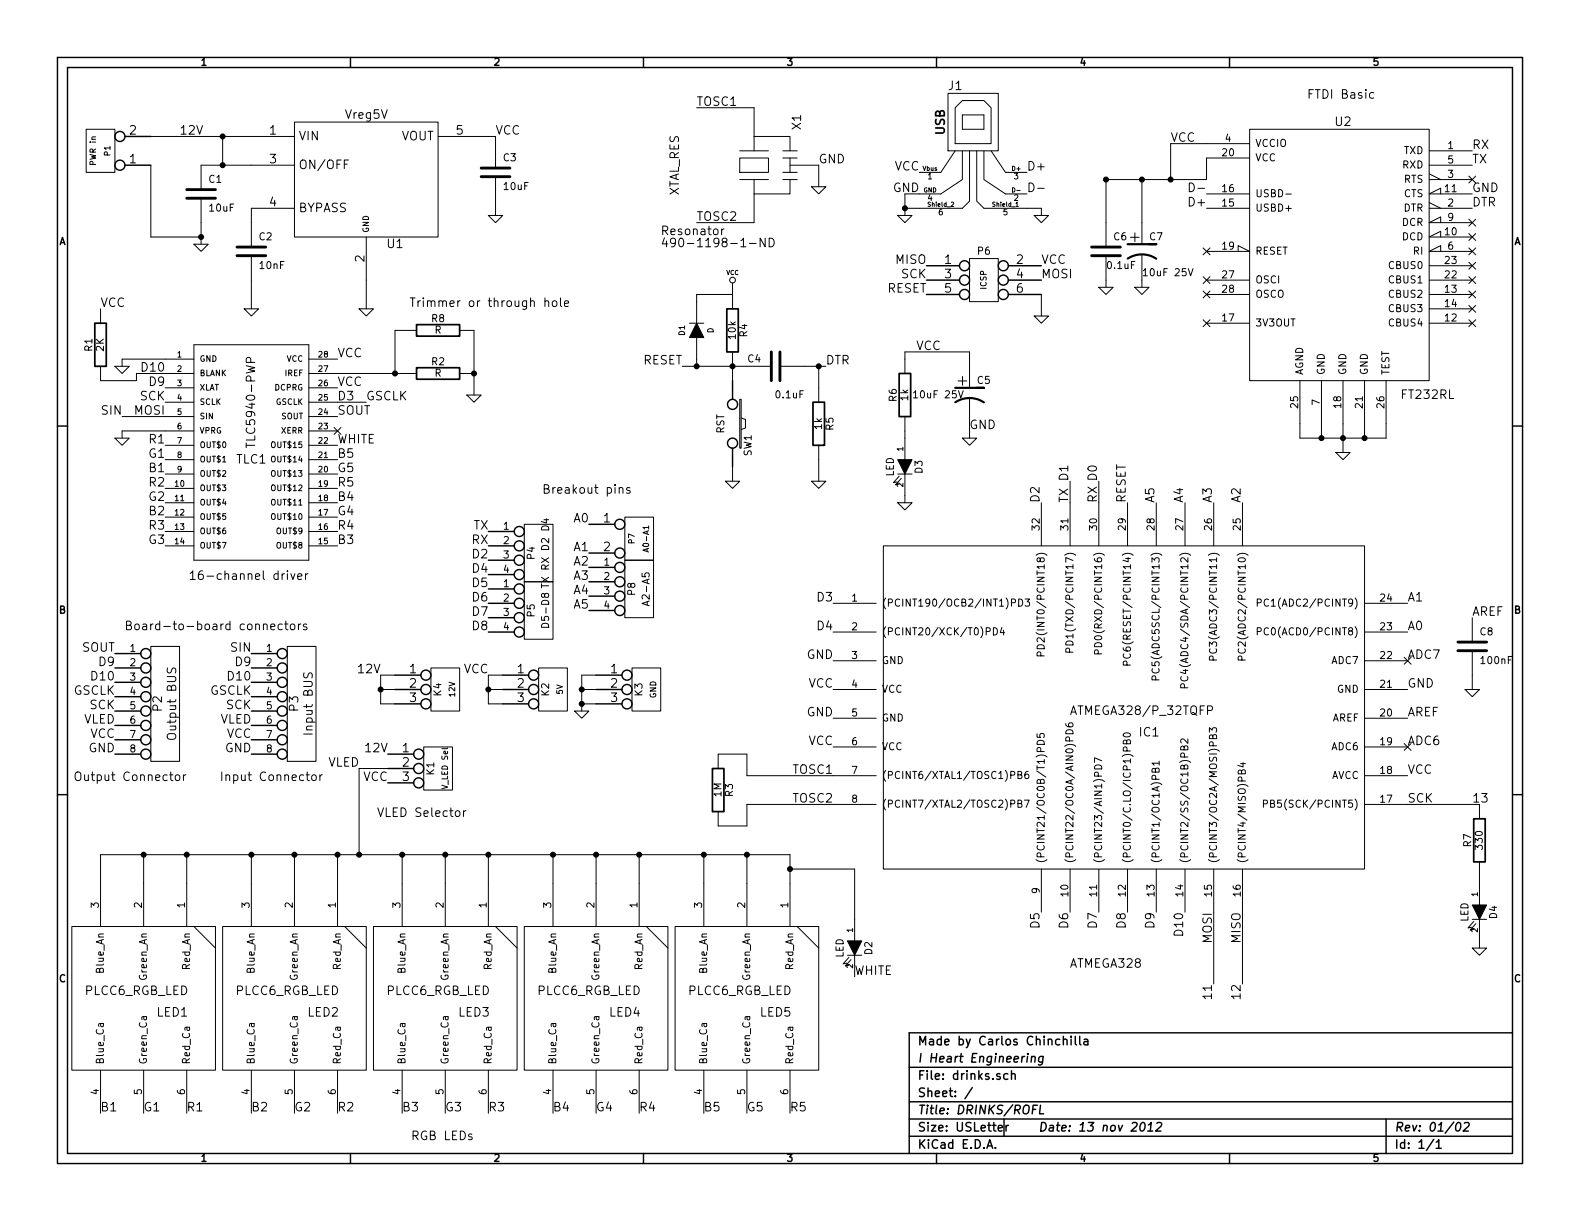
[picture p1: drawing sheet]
<svg xmlns="http://www.w3.org/2000/svg" width="279mm" height="216mm" viewBox="0 0 279 216" stroke-linecap="round" stroke-linejoin="round" font-family="sans-serif">
<g fill="none" stroke="#000" stroke-width=".25">
<path d="M10.2 10.2h259v195.5h-259zM11.9 11.9h255.6v192.1h-255.6zM62 10.2v1.7M113.8 10.2v1.7M165.6 10.2v1.7M217.4 10.2v1.7M22.1 29.2h4.6M22.1 24.1h4.6M163.8 47h5.9M163.8 49.5h5.9M163.8 52.1h5.9M178.3 47h5.8"/>
<path d="M178.3 49.5h5.8M178.3 52.1h5.8M10.2 75.3h1.7M129.5 67.3v3.3M129.5 79.2v3.4M267.5 75.3h1.7M86.4 94h4.5M86.4 96.5h4.5M86.4 99.1h4.5M104.1 92.7h4.6M104.1 97.8h4.6M20.3 115.6h4.6"/>
<path d="M20.3 118.1h4.6M44.4 115.6h4.6M44.4 118.1h4.6M69.8 119.4h4.6M86.4 101.6h4.5M86.4 104.1h4.5M86.4 106.7h4.5M86.4 109.2h4.5M86.4 111.8h4.5M88.9 119.4h4.6M104.1 100.3h4.6M104.1 102.9h4.6"/>
<path d="M104.1 105.4h4.6M104.1 108h4.6M105.4 119.4h4.6M20.3 133.4h4.6M20.3 120.7h4.6M20.3 123.2h4.6M20.3 125.7h4.6M20.3 128.3h4.6M20.3 130.8h4.6M44.4 133.4h4.6M44.4 120.7h4.6M44.4 123.2h4.6"/>
<path d="M44.4 125.7h4.6M44.4 128.3h4.6M44.4 130.8h4.6M68.6 133.4h4.6M68.6 135.9h4.6M68.6 138.4h4.6M69.8 121.9h4.6M69.8 124.5h4.6M88.9 121.9h4.6M88.9 124.5h4.6M105.4 121.9h4.6M105.4 124.5h4.6"/>
<path d="M10.2 140.5h1.7M267.5 140.5h1.7M160.8 188.7h106.7M160.8 194.8h106.7M160.8 197.9h106.7M171.9 192.3l-1.3 2M176.5 199.5l.8-.1-.1-.3-.4-.1-.3 .2 .1 .7h.6M177.5 197.9v3M177.9 199v1M178.2 189.9a.48 .48 0 0 0-.6 .1v.7l.2 .2 .4-.1M178.3 199l-.2 .1-.2 .2M178.9 190v-.1a.36 .36 0 0 1 .6 .2v.8"/>
<path d="M178.9 189.3v1.6M181.7 186.8l-.1 1M181.8 186.3v.1M182.4 186.9l.3-.1 .3 .1v.9M182.4 186.8l-.1 1M182.6 196.2h.5M183.4 195.4h-.7l-.2 1.6M184 195.4l-.2 1.6h.8M184.5 186.9l-.2-.1a.52 .52 0 0 0-.6 .3v.6l.2 .1 .5-.1M184.5 186.8l-.2 1.2-.3 .3-.4-.1M188 183.9l.1-.1a.36 .36 0 0 1 .6 .2v.8M188 183.2v1.6"/>
<path d="M189.4 183.2v.2M189.4 183.7v1.1M190.1 183.2v1.4l.3 .2M190.9 183.2v1.4l.3 .2M191.7 183.8h.6l.1 1M192.4 184.1l-.5 .1a.3 .3 0 0 0-.3 .3 .3 .3 0 0 0 .3 .3l.5-.1M201.8 198.6l.4-.1a.88 .88 0 0 1-.3 1.5l-.3-.3a1.19 1.19 0 0 1 .2-1.1zM202.9 200h.9M203.1 198.9l.5-.4-.2 1.5M204.6 198.6l.2-.1h.4l.2 .3-.1 .3-1 .9h1M245.1 197.9v6.1M257.7 198.6l.3-.1a.88 .88 0 0 1-.3 1.5l-.3-.3a1.19 1.19 0 0 1 .3-1.1z"/>
<path d="M259 198.6l.2-.1h.3l.3 .3-.1 .3-1 .9h1M267.5 182.6h-106.7v21.4M62 204v1.7M113.8 204v1.7M160.8 200.9h106.7M165.6 204v1.7M174.5 203l.5-1.5 .5 1.5M174.7 202.6h.7M176 202.9v.1M217.4 204v1.7M253.5 201.4l-1.3 2M254 202l.4-.5v1.5"/>
<path d="M254 203h.9"/>
<circle cx="21.2" cy="29.2" r=".89"/>
<circle cx="21.2" cy="24.1" r=".89"/>
<circle cx="170.6" cy="47" r=".89"/>
<circle cx="170.6" cy="49.5" r=".89"/>
<circle cx="170.6" cy="52.1" r=".89"/>
<circle cx="177.4" cy="52.1" r=".89"/>
<circle cx="177.4" cy="47" r=".89"/>
<circle cx="177.4" cy="49.5" r=".89"/>
<circle cx="129.5" cy="71.5" r=".89"/>
<circle cx="129.5" cy="78.4" r=".89"/>
<circle cx="91.8" cy="96.5" r=".89"/>
<circle cx="91.8" cy="99.1" r=".89"/>
<circle cx="91.8" cy="94" r=".89"/>
<circle cx="109.6" cy="92.7" r=".89"/>
<circle cx="109.6" cy="97.8" r=".89"/>
<circle cx="25.8" cy="118.1" r=".89"/>
<circle cx="25.8" cy="115.6" r=".89"/>
<circle cx="49.9" cy="115.6" r=".89"/>
<circle cx="49.9" cy="118.1" r=".89"/>
<circle cx="75.3" cy="119.4" r=".89"/>
<circle cx="91.8" cy="101.6" r=".89"/>
<circle cx="91.8" cy="109.2" r=".89"/>
<circle cx="91.8" cy="104.1" r=".89"/>
<circle cx="91.8" cy="106.7" r=".89"/>
<circle cx="91.8" cy="111.8" r=".89"/>
<circle cx="94.4" cy="119.4" r=".89"/>
<circle cx="109.6" cy="105.4" r=".89"/>
<circle cx="109.6" cy="102.9" r=".89"/>
<circle cx="109.6" cy="107.9" r=".89"/>
<circle cx="109.6" cy="100.3" r=".89"/>
<circle cx="110.9" cy="119.4" r=".89"/>
<circle cx="25.8" cy="133.3" r=".89"/>
<circle cx="25.8" cy="130.8" r=".89"/>
<circle cx="25.8" cy="120.6" r=".89"/>
<circle cx="25.8" cy="123.2" r=".89"/>
<circle cx="25.8" cy="128.3" r=".89"/>
<circle cx="25.8" cy="125.7" r=".89"/>
<circle cx="49.9" cy="133.3" r=".89"/>
<circle cx="49.9" cy="120.6" r=".89"/>
<circle cx="49.9" cy="125.7" r=".89"/>
<circle cx="49.9" cy="130.8" r=".89"/>
<circle cx="49.9" cy="128.3" r=".89"/>
<circle cx="49.9" cy="123.2" r=".89"/>
<circle cx="74" cy="133.3" r=".89"/>
<circle cx="74" cy="135.9" r=".89"/>
<circle cx="74" cy="138.4" r=".89"/>
<circle cx="75.3" cy="124.5" r=".89"/>
<circle cx="75.3" cy="121.9" r=".89"/>
<circle cx="94.4" cy="121.9" r=".89"/>
<circle cx="94.4" cy="124.5" r=".89"/>
<circle cx="110.9" cy="124.5" r=".89"/>
<circle cx="110.9" cy="121.9" r=".89"/>
</g>
<g fill="none" stroke="#000" stroke-width=".18">
<path d="M123.2 19.1h10.1v7.6M167.6 16.5h8.9v10.2h-8.9zM168.9 19.1l1.3-1.3h3.8l1.3 1.3v6.3h-6.4zM242.9 16.4a.48 .48 0 0 0-.6 .1v.7l.2 .2 .4-.1M15.2 22.9h5.1v7.6h-5.1zM26.7 29.2v12.7h8.9M26.7 24.1h25.4M35.6 35.1v8.1M39.4 24.1v5.1M52.1 21.6h25.4v20.3h-25.4zM52.1 29.2h-16.5v4.3M52.1 36.8h-7.7v6.9"/>
<path d="M61.6 28.3h-.7v1.5M77.5 24.1h10.1v5.6M86.4 38.1h2.5l-1.3 1.3zM87.6 31.2v6.9M130.8 27.9h5.1v2.6h-5.1zM130.8 31.8h5.1M130.8 26.7h5.1M133.3 24.1h6.4v2.6M133.3 31.8v7.6h-10.1M138.4 31.8h2.6M138.4 30.5h2.6M138.4 27.9h2.6"/>
<path d="M138.4 26.7h2.6M139.7 31.8v2.5h-6.4M139.7 27.9v2.6M139.7 29.2h5.1v3.8M143.5 33h2.5l-1.2 1.3zM158.7 38.1h2.6l-1.3 1.3zM160 34.3v3.8M168.2 35.8l.3-.1 .2 .3-.5 .5h.5M168.9 26.7l-2.5 3.8h-3.8M170.2 20.3v2.6zM170.2 20.3h.1M170.2 20.3h3.8z"/>
<path d="M170.2 22.9h3.8zM170.2 26.7v5.1l-3.8 2.5h-3.8M171.4 26.7v8.9l-1.2 1.2h-10.2M172.7 26.7v8.9l1.3 1.2h10.1v1.3M174 20.3v2.6zM174 26.7v5.1l3.8 2.5h3.8M175.3 26.7l2.5 3.8h3.8M179.7 36.5h.4M182 32.4a.77 .77 0 0 1 .9 .7 .77 .77 0 0 1-.9 .8zM182.9 38.1h2.5l-1.3 1.3zM183.5 33.3h1.2M201.9 31.8v11.4"/>
<path d="M210.3 32.4a.77 .77 0 0 1 .9 .7 .77 .77 0 0 1-.9 .8zM211.8 33.3h1.2M213.4 36.8h7.6M213.4 34.3h7.6M221 22.9h31.7v44.4h-31.7zM221 27.9h-7.6v3.9h-17.8v11.9M221 25.4h-14v6.4M227.4 34.3h.9M252.7 31.8h7.6M252.7 26.7h7.6M252.7 29.2h7.6M252.7 36.8h7.6"/>
<path d="M252.7 35.8l2.1 1M252.7 30.7l2.1 1.1M254.8 39.4v-1l-2.1 1h7.6M254.8 34.3v-1l-2.1 1h7.6M259.7 31.1l1.3 1.3M259.7 38.8l1.3 1.2M261 31.1l-1.3 1.3M261 38.8l-1.3 1.2M17.8 54.6v2.6M34.3 43.2h2.5l-1.2 1.3zM43.2 54.6h2.5l-1.3 1.3zM44.4 45.2v9.4"/>
<path d="M63.5 54.6h2.5l-1.2 1.3zM64.8 41.9v12.7M73.7 58.4h-3.9v7.6M81.3 58.4h2.5v11.5M96.4 53.3a.36 .36 0 0 1 .6 .1v.8M96.4 52.7v1.5M97.7 53.3l.3-.1 .4 .1v.8l-.2 .1-.5-.1zM99.1 52.7v1.3l.2 .2M99.8 53.7l.8-.1-.1-.3-.4-.1-.3 .2 .1 .7h.6M121.9 57.2h2.6M123.2 59.7v5.1M127.6 40.5v1"/>
<path d="M128 40.5l-.2 .1-.2 .2M129.5 50v4.6M129.5 52.1h-6.3v5.1M132.5 43.1h1.2M135.3 42.1v1.5l-.9-1.5v1.5M136 42.1a.77 .77 0 0 1 .9 .8 .77 .77 0 0 1-.9 .7zM171.4 45.7h5.1v7.6h-5.1zM182.9 55.9h2.5l-1.3 1.3zM184.1 52.1v3.8M194.3 50.8h2.5l-1.2 1.3zM195.6 45.2v5.6M200.7 50.8h2.5l-1.3 1.3z"/>
<path d="M201.9 45v5.8M210.1 47.5l.4 1.3 .5-1.3M212.8 43.8l1.2 1.3M212.8 48.9l1.2 1.2M212.8 51.5l1.2 1.2M212.8 56.5l1.2 1.3M213.4 44.5h7.6l-2.1-1.1v1.1M213.4 57.2h7.6M213.4 49.5h7.6M213.4 52.1h7.6M214 43.8l-1.2 1.3M214 48.9l-1.2 1.2"/>
<path d="M214 51.5l-1.2 1.2M214 56.5l-1.2 1.3M252.7 57.2h7.6M252.7 49.5h7.6M252.7 52.1h7.6M252.7 47h7.6M252.7 54.6h7.6M254.8 44.5v-1.1l-2.1 1.1h7.6M254.8 41.9v-1l-2.1 1h7.6M259.7 43.8l1.3 1.3M259.7 41.3l1.3 1.2M259.7 51.5l1.3 1.2"/>
<path d="M259.7 54l1.3 1.2M259.7 56.5l1.3 1.3M259.7 46.4l1.3 1.2M259.7 48.9l1.3 1.2M261 43.8l-1.3 1.3M261 41.3l-1.3 1.2M261 51.5l-1.3 1.2M261 54l-1.3 1.2M261 56.5l-1.3 1.3M261 46.4l-1.3 1.2M261 48.9l-1.3 1.2M17.8 64.8v2.5h6.3v-1.3h10.2"/>
<path d="M20.3 64.8h2.6l-1.3 1.2zM20.3 77.5h2.6l-1.3 1.2zM21.6 73.7h12.7M29.2 68.6h5.1M29.2 71.1h5.1M29.2 78.7h5.1M34.3 61h20.3v38.1h-20.3zM34.3 63.5h-12.7v1.3M34.3 76.2h-12.7v1.3M43.5 78.3v.9M44.3 64.1v-.8l-.3-.1-.3 .1-.2 .2v.6h1.6M54.6 63.5h5.1"/>
<path d="M54.6 66h19.1M54.6 68.6h5.1M54.6 71.1h10.2M54.6 73.7h5.1M54.6 76.2h5.1M54.6 78.7h5.1M59.1 75.6l1.2 1.2M60.3 75.6l-1.2 1.2M81.3 66h2.5M82.5 69.9h2.6l-1.3 1.2zM120.6 64.8h15.8M129.5 62.2v5.1"/>
<path d="M130.8 70.6h.3v8.6h-.3zM131.1 73.9l.7 .3v1.5l-.7 .2M137.9 64.8h8.1M144.8 64.8v6.3M144.8 78.7v6.4M160 66v-3.8h11.4v6.4M160 73.7v7.6M169.5 69.1l.4 1.3 .4-1.3M170.2 77.5h2.5l-1.3 1.2zM171.4 70.4v7.1M229.9 67.3v10.2h15.2v-10.2M233.7 67.3v10.2"/>
<path d="M237.5 67.3v12.7M241.3 67.3v10.2M29.2 83.8h5.1M29.2 81.3h5.1M29.2 86.4h5.1M29.2 88.9h5.1M29.2 91.4h5.1M29.2 94h5.1M29.2 96.5h5.1M54.6 83.8h5.1M54.6 81.3h5.1M54.6 86.4h5.1"/>
<path d="M54.6 88.9h5.1M54.6 91.4h5.1M54.6 94h5.1M54.6 96.5h5.1M92.7 92.7h5.1v10.2h-5.1zM96.2 86.4h.5l.3-.1 .1-.3-.2-.2-.7-.1v1.5h.6l.3-.3a.41 .41 0 0 0-.4-.5M96.6 91.7v.8l-.9-.3M110.5 99.1h5.1v10.1h-5.1zM110.5 91.4h5.1v7.7h-5.1zM111.4 86.3l-.4-.1-.2 .2 .1 .2 .5 .2v.3h-.6M114.7 93v.5M128.3 85.1h2.5l-1.3 1.3z"/>
<path d="M129.5 82.6v2.5M143.5 85.1h2.5l-1.2 1.3zM156.2 96.5h85.1v57.2h-85.1zM158.7 88.9h2.6l-1.3 1.3zM158.7 83.8h2.6M159 84.2l-1 1.1 .6-.1M159.4 84.6l-1 1.1 .6-.1M160 83.8v5.1M184.1 88.9v7.6M189.2 85.1v11.4M194.3 85.1v11.4M199.4 88.9v7.6"/>
<path d="M204.5 88.9v7.6M209.5 88.9v7.6M214.6 88.9v7.6M219.7 88.9v7.6M236.2 80h2.6l-1.3 1.3zM22.4 110.6h.5l.2-.2 .1-.3-.2-.2-.6-.1v1.6h.6l.3-.3a.41 .41 0 0 0-.4-.5M23.9 110.5l.2-.2 .5 .2v.7l-.3 .2-.4-.2zM25.3 110.4h.6v1M25.9 110.7l-.5 .1a.3 .3 0 0 0-.2 .3 .3 .3 0 0 0 .2 .3l.5-.1M26.7 114.3h5v20.3h-5zM29.6 118.1a.62 .62 0 0 0 .1 .8h.4l.4-.7h.5a.68 .68 0 0 1 0 .8M33.6 101.4l.5-.5v1.6"/>
<path d="M33.6 102.5h.9M35.8 100.9a.62 .62 0 0 0-.7 .7v.6l.3 .3 .5-.2v-.6a.48 .48 0 0 0-.7 0l-.1 .1M50.8 114.3h5.1v20.3h-5.1zM53.2 110.3l-.3 .1-.1 .2M53.8 119a.62 .62 0 0 0 0 .8h.5l.3-.8h.5a.68 .68 0 0 1 0 .9M54.2 110.4l-.3-.1-.3 .3 .1 .2 .5 .1v.4h-.6M54.5 101.4l-.3 .1-.2 .3M69.8 119.4h-2.5v5.1h2.5M76.2 118.1h5.1v7.6h-5.1zM88.9 119.4h-2.5v5.1h2.5M92.7 102.9h5.1v10.1h-5.1zM95.2 118.1h5.1v7.6h-5.1z"/>
<path d="M95.8 103.2v.7M105.4 119.4h-2.5v6.3M111.8 118.1h5v7.6h-5zM147.3 106.7h7.6M147.3 111.8h7.6M147.3 116.8h7.6M174.4 111.7l.6-.1 .1-.5-.2-.1h-.5v1.3M175.7 111a.64 .64 0 0 1 .7 .6 .64 .64 0 0 1-.7 .7zM177.2 110.9l-.3 1h.7M177.5 111.4v.9M178.9 106.6l.6-.1v-.5l-.2-.1h-.4v1.3M180.1 105.9a.64 .64 0 0 1 .8 .7 .64 .64 0 0 1-.8 .6z"/>
<path d="M181.3 105.9h.8l-.5 .5 .4 .1v.6l-.2 .1-.5-.1M183.6 114.1a.67 .67 0 0 1 .7-.1 .67 .67 0 0 1 .4 .7h-1.3zM184 116v-.6l-.5-.1-.1 .2v.5h1.3M188.6 113.4a.67 .67 0 0 1 .8 0 .67 .67 0 0 1 .3 .6h-1.2zM189.1 115.3v-.6h-.5l-.1 .1v.5h1.2M193.7 113.7a.67 .67 0 0 1 .8 0 .67 .67 0 0 1 .3 .7h-1.3zM194.2 115.6v-.6h-.5l-.2 .1v.5h1.3M198.8 115.6a.5 .5 0 0 0 0 .6 .5 .5 0 0 0 .6 .2 .45 .45 0 0 0 .4-.2 .45 .45 0 0 0 0-.6M199.3 117.6l-.1-.6-.4-.1-.2 .2v.5h1.3M203.8 118.2a.5 .5 0 0 0 0 .7 .5 .5 0 0 0 .6 .1 .45 .45 0 0 0 .5-.2 .45 .45 0 0 0 0-.6M208.9 119.6a.5 .5 0 0 0 0 .7 .5 .5 0 0 0 .6 .1 .45 .45 0 0 0 .5-.2 .45 .45 0 0 0-.1-.6M214 114.7a.5 .5 0 0 0 0 .7 .5 .5 0 0 0 .6 .1 .45 .45 0 0 0 .5-.2 .45 .45 0 0 0-.1-.6"/>
<path d="M214.5 116.7v-.6h-.5l-.1 .1v.5h1.2M219.1 114.7a.5 .5 0 0 0 0 .7 .5 .5 0 0 0 .6 .1 .45 .45 0 0 0 .5-.2 .45 .45 0 0 0-.1-.6M219.6 116.7v-.6h-.5l-.2 .1v.5h1.3M222.3 111.7l.6-.1 .1-.5-.2-.1h-.5v1.3M222.3 106.6l.6-.1 .1-.5-.2-.1h-.5v1.3M224.3 111.1a.5 .5 0 0 0-.6 0 .5 .5 0 0 0-.2 .6 .45 .45 0 0 0 .3 .5 .45 .45 0 0 0 .5-.1M224.3 106a.5 .5 0 0 0-.6 .1 .5 .5 0 0 0-.2 .6 .45 .45 0 0 0 .3 .4 .45 .45 0 0 0 .5 0M241.3 106.7h7.6M241.3 111.8h7.6M241.3 116.8h7.6M248.3 116.2l1.2 1.2M249.5 116.2l-1.2 1.2"/>
<path d="M260.3 109.2v4.3M260.3 115.1v6.8M13.5 136.6a.5 .5 0 0 1 .5-.1 .5 .5 0 0 1 .3 .5l-.1 .8a.53 .53 0 0 1-.5 .2 .53 .53 0 0 1-.4-.5v-.5zM32.4 137v1M32.9 137l-.3 .1-.2 .2M39.2 136.5v1.5M40 137.2v-.1a.36 .36 0 0 1 .6 .1v.8M40 137v1M57 137l-.3 .1-.1 .2M67.3 121.9h2.5M68.6 135.9h-5.1v15.2M74.9 132.1h5.1v7.6h-5.1z"/>
<path d="M86.4 121.9h2.5M101.6 125.7h2.5l-1.2 1.3zM102.9 121.9h2.5M102.9 124.5h2.5M127 135.9v-2.5h5.1v3.8h22.8M147.3 121.9h7.6M147.3 127h7.6M147.3 132.1h7.6M180 137h.5l.2-.2-.1-.3-.6-.1v1.3h.5l.2-.2v-.2l-.3-.3M181.8 136.4l-.3 .1a.87 .87 0 0 0 0 1.2l.4-.2v-.5l-.4-.1-.3 .2M183.4 129.7v.7h.6l-.1-.2 .1-.5h.5l.2 .2-.2 .5M183.6 131a.67 .67 0 0 1 .7-.1 .67 .67 0 0 1 .4 .7h-1.3z"/>
<path d="M184 132.9v-.6l-.5-.1-.1 .2v.5h1.3M188.5 127.9v.4a.87 .87 0 0 0 1.2 0l-.1-.4h-.5l-.1 .4 .2 .2M188.6 129.1a.67 .67 0 0 1 .8 0 .67 .67 0 0 1 .3 .6h-1.2zM189.1 131v-.6h-.5l-.1 .1v.5h1.2M193.7 135.4a.67 .67 0 0 1 .8-.1 .67 .67 0 0 1 .3 .7h-1.3zM194.8 134.5l-1.3-.5v.8M198.7 129.8a.83 .83 0 0 1 1.2 .1 .69 .69 0 0 1-.6 .4 .69 .69 0 0 1-.7-.4zM199.2 131.1l.3-.3 .3 .1 .1 .1v.5h-1.3l.2-.6h.2l.2 .1v.5M199.3 132.8l-.1-.6-.4-.1-.2 .2v.5h1.3M204.3 136.1l.3-.3 .3 .1 .1 .1v.5h-1.3l.1-.6h.3l.2 .1v.5M204.4 120.2l-.1-.6h-.5l-.1 .1v.5h1.3M205 135h-1.3l.4 .3"/>
<path d="M205 134.6v.7M209.4 132.2l.3-.3h.2l.2 .2v.5h-1.3l.1-.6 .3-.1 .1 .2 .1 .5M209.4 133.9v-.7h-.5l-.1 .2v.5h1.3M209.4 121.6v-.6h-.5l-.1 .1v.5h1.3M210.1 130.7v.7l-.9-.7-.4 .2 .1 .5M213.5 125.6h.8l.1-.3v-.3l-.3-.2h-.6v1.5M213.9 129.5v-.8l.5 .4 .1-.4h.5l.1 .2-.1 .6M214.5 130.2l.2-.3h.3l.1 .2v.5h-1.2l.1-.6 .2-.1 .2 .2 .1 .5M219.4 135h.8M219.6 136.4l.2-.3 .3 .1 .1 .1v.5h-1.3l.2-.6h.2l.2 .1 .1 .5M219.8 134.8v.8l-.9-.3M241.3 121.9h7.6"/>
<path d="M241.3 127h7.6M241.3 132.1h7.6M241.3 137.2h7.6M248.3 131.5l1.2 1.2M249.5 131.5l-1.2 1.2M259.1 121.9h2.5l-1.3 1.3zM25.4 151.1v12.7M33 151.1v12.7M44.4 151.1v12.7M52.1 151.1v12.7M59.7 151.1v12.7M66.8 142.8l.5 1.6 .5-1.6"/>
<path d="M71.1 151.1v12.7M78.7 151.1v12.7M86.4 151.1v12.7M97.8 151.1v12.7M105.4 151.1v12.7M113 151.1v12.7M124.5 151.1v12.7M132.1 151.1v12.7M139.7 153.7h11.4v12.7M154.9 142.2h-22.8v3.9h-5.1v-2.6M180 142.1l.5-.1 .2-.1-.1-.3-.6-.1v1.2h.5l.2-.1v-.3l-.3-.2M181.2 141.5h.8l-.5 1.2"/>
<path d="M184.1 153.7v7.6M189.2 153.7v7.6M194.3 153.7v7.6M199.4 153.7v7.6M204.5 153.7v7.6M209.5 153.7v7.6M214.6 153.7v20.3M219.7 153.7v20.3M223.4 142.1h.6l.1-.5-.2-.1h-.5v1.2M241.3 142.2h20.3v2.6M261.6 152.4v7.6M12.7 163.8h25.4v25.4h-25.4z"/>
<path d="M17.8 163.8v-12.7h121.9v12.7M34.3 163.8l3.8 3.8M39.4 163.8h25.4v25.4h-25.4zM61 163.8l3.8 3.8M66 163.8h25.4v25.4h-25.4zM87.6 163.8l3.8 3.8M92.7 163.8h25.4v25.4h-25.4zM114.3 163.8l3.8 3.8M119.4 163.8h25.4v25.4h-25.4zM141 163.8l3.8 3.8M149.9 168.9h2.5M150.1 169.3l-1 1.1 .6-.1"/>
<path d="M150.5 169.7l-1 1.1 .6-.1M151.1 168.9v3.8M260.3 167.6h2.6l-1.3 1.3zM260.3 162.6h2.6M260.6 162.9l-1 1.2 .6-.1M261 163.3l-1 1.2 .6-.2M261.6 162.6v5M17.8 189.2v7.7M25.4 189.2v7.7M33 189.2v7.7M44.4 189.2v7.7M52.1 189.2v7.7"/>
<path d="M59.7 189.2v7.7M71.1 189.2v7.7M78.7 189.2v7.7M86.4 189.2v7.7M97.8 189.2v7.7M105.4 189.2v7.7M113 189.2v7.7M124.5 189.2v7.7M132.1 189.2v7.7M139.7 189.2v7.7"/>
<circle cx="129.5" cy="49.5" r=".51"/>
</g>
<path d="M16.8 57.2h2v7.6h-2zM73.7 57.4h7.6v2h-7.6zM128.5 54.6h2.1v7.6h-2.1zM73.7 65h7.6v2.1h-7.6zM143.8 71.1h2v7.6h-2zM159 66h2v7.7h-2zM126 135.9h2v7.6h-2zM260.6 144.8h2v7.6h-2z" fill="none" stroke="#000" stroke-width=".3"/>
<path d="M123.2 57.2l1.3 2.5h-2.6zM158.7 81.3h2.6l-1.3 2.5zM149.9 166.4h2.5l-1.3 2.5zM260.3 160h2.6l-1.3 2.6z" fill="#000" stroke="#000" stroke-width=".18"/>
<path d="M33 35.1h5.1M33 33.5h5.1M85.1 31.2h5.1M85.1 29.7h5.1M41.9 45.2h5.1M41.9 43.7h5.1M193 45.2h5.1M193 43.7h5.1M136.4 62.2v5.1M137.9 62.2v5.1M257.8 115.1h5.1M257.8 113.5h5.1" fill="none" stroke="#000" stroke-width=".51"/>
<path d="M199.4 43.2h5.1h-1.3M199.4 45.7a4.6 4.6 0 0 1 5.1 0M168.9 68.6h5.1h-1.3M168.9 71.1a4.6 4.6 0 0 1 5.1 0" fill="none" stroke="#000" stroke-width=".38"/>
<g fill="#000" stroke="#000" stroke-width=".25">
<circle cx="39.4" cy="24.1" r=".41"/>
<circle cx="39.4" cy="29.2" r=".41"/>
<circle cx="160" cy="36.8" r=".41"/>
<circle cx="195.6" cy="31.8" r=".41"/>
<circle cx="201.9" cy="31.8" r=".41"/>
<circle cx="207" cy="31.8" r=".41"/>
<circle cx="35.6" cy="41.9" r=".41"/>
<circle cx="69.8" cy="66" r=".41"/>
<circle cx="83.8" cy="66" r=".41"/>
<circle cx="123.2" cy="64.8" r=".41"/>
<circle cx="129.5" cy="64.8" r=".41"/>
<circle cx="144.8" cy="64.8" r=".41"/>
<circle cx="233.7" cy="77.5" r=".41"/>
<circle cx="237.5" cy="77.5" r=".41"/>
<circle cx="241.3" cy="77.5" r=".41"/>
<circle cx="67.3" cy="121.9" r=".41"/>
<circle cx="86.4" cy="121.9" r=".41"/>
<circle cx="102.9" cy="121.9" r=".41"/>
<circle cx="102.9" cy="124.5" r=".41"/>
<circle cx="25.4" cy="151.1" r=".41"/>
<circle cx="33" cy="151.1" r=".41"/>
<circle cx="44.4" cy="151.1" r=".41"/>
<circle cx="52.1" cy="151.1" r=".41"/>
<circle cx="59.7" cy="151.1" r=".41"/>
<circle cx="63.5" cy="151.1" r=".41"/>
<circle cx="71.1" cy="151.1" r=".41"/>
<circle cx="78.7" cy="151.1" r=".41"/>
<circle cx="86.4" cy="151.1" r=".41"/>
<circle cx="97.8" cy="151.1" r=".41"/>
<circle cx="105.4" cy="151.1" r=".41"/>
<circle cx="113" cy="151.1" r=".41"/>
<circle cx="124.5" cy="151.1" r=".41"/>
<circle cx="132.1" cy="151.1" r=".41"/>
<circle cx="139.7" cy="153.7" r=".41"/>
</g>
<g font-size="2.8">
<text x="199.8" y="42.9">+</text>
<text x="169.4" y="68.3">+</text>
</g>
<g font-size="2.1">
<text x="167.7" y="16">J1</text>
<text x="231.1" y="17.5">FTDI Basic</text>
<text x="22.9" y="23.9">2</text>
<text x="31.7" y="23.9">12V</text>
<text x="47.7" y="23.9">1</text>
<text x="61.1" y="21.1">Vreg5V</text>
<text x="80.7" y="23.9">5</text>
<text x="87.6" y="23.9">VCC</text>
<text x="123.2" y="18.8">TOSC1</text>
<text x="141.7" y="22.9" transform="rotate(-90 141.7 22.9)">X1</text>
<text x="167.1" y="23.8" transform="rotate(-90 167.1 23.8)">USB</text>
<text x="236.1" y="22.4">U2</text>
<text x="22.9" y="29">1</text>
<text x="47.7" y="29">3</text>
<text x="52.8" y="24.9">VIN</text>
<text x="52.8" y="30">ON/OFF</text>
<text x="70.8" y="24.9">VOUT</text>
<text x="144.8" y="29">GND</text>
<text x="207" y="25.1">VCC</text>
<text x="260.3" y="26.4">RX</text>
<text x="260.3" y="29">TX</text>
<text x="120.1" y="34.7" transform="rotate(-90 120.1 34.7)">XTAL_RES</text>
<text x="157.8" y="34">GND</text>
<text x="158.1" y="30.2">VCC</text>
<text x="181.6" y="30.2">D+</text>
<text x="260.3" y="34">GND</text>
<text x="47.7" y="36.6">4</text>
<text x="52.8" y="37.6">BYPASS</text>
<text x="116.8" y="41.7">Resonator</text>
<text x="123.2" y="39.1">TOSC2</text>
<text x="210.6" y="36.6">D+</text>
<text x="260.3" y="36.6">DTR</text>
<text x="64.5" y="46.3" transform="rotate(-90 64.5 46.3)">2</text>
<text x="68.5" y="43.9">U1</text>
<text x="116.8" y="43.8">490-1198-1-ND</text>
<text x="158.4" y="46.7">MISO</text>
<text x="167.1" y="46.7">1</text>
<text x="179.8" y="46.7">2</text>
<text x="184.1" y="46.7">VCC</text>
<text x="156.7" y="51.8">RESET</text>
<text x="159.4" y="49.3">SCK</text>
<text x="167.1" y="49.3">3</text>
<text x="167.1" y="51.8">5</text>
<text x="179.8" y="49.3">4</text>
<text x="179.8" y="51.8">6</text>
<text x="184.1" y="49.3">MOSI</text>
<text x="17.8" y="54.4">VCC</text>
<text x="72.4" y="54.4">Trimmer or through hole</text>
<text x="25.3" y="65.8">D10</text>
<text x="59.7" y="63.2">VCC</text>
<text x="113.6" y="64.5">RESET</text>
<text x="146" y="64.5">DTR</text>
<text x="161.9" y="62">VCC</text>
<text x="24.7" y="70.9">SCK</text>
<text x="26.5" y="68.3">D9</text>
<text x="59.7" y="70.9">D3</text>
<text x="59.7" y="68.3">VCC</text>
<text x="64.8" y="70.9">GSCLK</text>
<text x="248" y="70.6">FT232RL</text>
<text x="18.1" y="73.4">SIN</text>
<text x="23.8" y="73.4">MOSI</text>
<text x="59.7" y="73.4">SOUT</text>
<text x="171.4" y="75.9">GND</text>
<text x="26.4" y="81">G1</text>
<text x="26.5" y="83.6">B1</text>
<text x="26.5" y="78.5">R1</text>
<text x="41.8" y="82">TLC1</text>
<text x="45.2" y="78.3" transform="rotate(-90 45.2 78.3)">TLC5940-PWP</text>
<text x="59.7" y="81">B5</text>
<text x="59.7" y="83.6">G5</text>
<text x="59.7" y="78.5">WHITE</text>
<text x="26.4" y="88.6">G2</text>
<text x="26.5" y="86.1">R2</text>
<text x="59.7" y="88.6">B4</text>
<text x="59.7" y="86.1">R5</text>
<text x="97.6" y="87.4">Breakout pins</text>
<text x="183.9" y="88.9" transform="rotate(-90 183.9 88.9)">D2</text>
<text x="189" y="88.9" transform="rotate(-90 189 88.9)">TX D1</text>
<text x="194.1" y="88.9" transform="rotate(-90 194.1 88.9)">RX D0</text>
<text x="199.1" y="88.9" transform="rotate(-90 199.1 88.9)">RESET</text>
<text x="204.2" y="88.9" transform="rotate(-90 204.2 88.9)">A5</text>
<text x="209.3" y="88.9" transform="rotate(-90 209.3 88.9)">A4</text>
<text x="214.4" y="88.9" transform="rotate(-90 214.4 88.9)">A3</text>
<text x="219.5" y="88.9" transform="rotate(-90 219.5 88.9)">A2</text>
<text x="26.5" y="91.2">B2</text>
<text x="26.5" y="93.7">R3</text>
<text x="59.7" y="91.2">G4</text>
<text x="59.7" y="93.7">R4</text>
<text x="83.6" y="93.7">TX</text>
<text x="101.4" y="92.5">A0</text>
<text x="106.7" y="92.5">1</text>
<text x="26.4" y="96.3">G3</text>
<text x="59.7" y="96.3">B3</text>
<text x="83.4" y="96.3">RX</text>
<text x="83.6" y="101.3">D4</text>
<text x="83.6" y="98.8">D2</text>
<text x="101.4" y="97.5">A1</text>
<text x="101.4" y="100.1">A2</text>
<text x="106.7" y="97.5">2</text>
<text x="37" y="102.6">16-channel driver</text>
<text x="83.6" y="103.9">D5</text>
<text x="83.6" y="106.4">D6</text>
<text x="101.4" y="102.6">A3</text>
<text x="101.4" y="105.2">A4</text>
<text x="101.4" y="107.7">A5</text>
<text x="144.6" y="106.4">D3</text>
<text x="248.9" y="106.4">A1</text>
<text x="27.1" y="111.5">Board-to-board connectors</text>
<text x="83.6" y="109">D7</text>
<text x="83.6" y="111.5">D8</text>
<text x="144.6" y="111.5">D4</text>
<text x="248.9" y="111.5">A0</text>
<text x="260.3" y="109">AREF</text>
<text x="14.4" y="115.3">SOUT</text>
<text x="17.6" y="117.9">D9</text>
<text x="40.9" y="115.3">SIN</text>
<text x="41.7" y="117.9">D9</text>
<text x="63.5" y="119.1">12V</text>
<text x="72.4" y="119.1">1</text>
<text x="81.9" y="119.1">VCC</text>
<text x="91.5" y="119.1">1</text>
<text x="108" y="119.1">1</text>
<text x="142.6" y="116.6">GND</text>
<text x="248.9" y="116.6">ADC7</text>
<text x="12.9" y="122.9">GSCLK</text>
<text x="15.8" y="125.5">SCK</text>
<text x="16.4" y="120.4">D10</text>
<text x="28.7" y="125.7" transform="rotate(-90 28.7 125.7)">P2</text>
<text x="37" y="122.9">GSCLK</text>
<text x="40" y="125.5">SCK</text>
<text x="40.6" y="120.4">D10</text>
<text x="52.8" y="125.7" transform="rotate(-90 52.8 125.7)">P3</text>
<text x="72.4" y="121.7">2</text>
<text x="72.4" y="124.2">3</text>
<text x="91.5" y="121.7">2</text>
<text x="91.5" y="124.2">3</text>
<text x="108" y="121.7">2</text>
<text x="108" y="124.2">3</text>
<text x="142.8" y="121.7">VCC</text>
<text x="248.9" y="121.7">GND</text>
<text x="14.7" y="128">VLED</text>
<text x="15.8" y="130.6">VCC</text>
<text x="31.2" y="130.4" transform="rotate(-90 31.2 130.4)">Output BUS</text>
<text x="38.8" y="128">VLED</text>
<text x="40" y="130.6">VCC</text>
<text x="55.4" y="129.6" transform="rotate(-90 55.4 129.6)">Input BUS</text>
<text x="142.6" y="126.7">GND</text>
<text x="142.8" y="131.8">VCC</text>
<text x="190" y="126.5">ATMEGA328/P_32TQFP</text>
<text x="201.5" y="130.3">IC1</text>
<text x="248.9" y="131.8">ADC6</text>
<text x="248.9" y="126.7">AREF</text>
<text x="15.6" y="133.1">GND</text>
<text x="39.7" y="133.1">GND</text>
<text x="57.8" y="135.6">VLED</text>
<text x="64.8" y="133.1">12V</text>
<text x="71.2" y="133.1">1</text>
<text x="71.2" y="135.6">2</text>
<text x="140.2" y="136.9">TOSC1</text>
<text x="248.9" y="136.9">VCC</text>
<text x="14.9" y="138.2">Output Connector</text>
<text x="40.8" y="138.2">Input Connector</text>
<text x="64.1" y="138.2">VCC</text>
<text x="71.2" y="138.2">3</text>
<text x="140.2" y="142">TOSC2</text>
<text x="248.9" y="142">SCK</text>
<text x="260.3" y="142">13</text>
<text x="67.9" y="144.5">VLED Selector</text>
<text x="183.9" y="164" transform="rotate(-90 183.9 164)">D5</text>
<text x="189" y="164" transform="rotate(-90 189 164)">D6</text>
<text x="194.1" y="164" transform="rotate(-90 194.1 164)">D7</text>
<text x="199.1" y="164" transform="rotate(-90 199.1 164)">D8</text>
<text x="204.2" y="164" transform="rotate(-90 204.2 164)">D9</text>
<text x="209.3" y="165.2" transform="rotate(-90 209.3 165.2)">D10</text>
<text x="214.4" y="166.7" transform="rotate(-90 214.4 166.7)">MOSI</text>
<text x="219.5" y="166.7" transform="rotate(-90 219.5 166.7)">MISO</text>
<text x="151.1" y="172.5">WHITE</text>
<text x="189.2" y="171.2">ATMEGA328</text>
<text x="15" y="176">PLCC6_RGB_LED</text>
<text x="27.8" y="179.8">LED1</text>
<text x="41.7" y="176">PLCC6_RGB_LED</text>
<text x="54.4" y="179.8">LED2</text>
<text x="68.3" y="176">PLCC6_RGB_LED</text>
<text x="81.1" y="179.8">LED3</text>
<text x="95" y="176">PLCC6_RGB_LED</text>
<text x="107.8" y="179.8">LED4</text>
<text x="121.7" y="176">PLCC6_RGB_LED</text>
<text x="134.4" y="179.8">LED5</text>
<text x="214.4" y="176.4" transform="rotate(-90 214.4 176.4)">11</text>
<text x="219.5" y="176.4" transform="rotate(-90 219.5 176.4)">12</text>
<text x="162.3" y="184.9">Made by Carlos Chinchilla</text>
<text x="162.3" y="191">File: drinks.sch</text>
<text x="162.3" y="188">I Heart Engineering</text>
<text x="17.8" y="196.6">B1</text>
<text x="25.4" y="196.6">G1</text>
<text x="33" y="196.6">R1</text>
<text x="44.4" y="196.6">B2</text>
<text x="52.1" y="196.6">G2</text>
<text x="59.7" y="196.6">R2</text>
<text x="71.1" y="196.6">B3</text>
<text x="78.7" y="196.6">G3</text>
<text x="86.4" y="196.6">R3</text>
<text x="97.8" y="196.6">B4</text>
<text x="105.4" y="196.6">G4</text>
<text x="113" y="196.6">R4</text>
<text x="124.5" y="196.6">B5</text>
<text x="132.1" y="196.6">G5</text>
<text x="139.7" y="196.6">R5</text>
<text x="162.3" y="197.1">Title: DRINKS/ROFL</text>
<text x="162.3" y="194.1">Sheet: /</text>
<text x="73.1" y="201.7">RGB LEDs</text>
<text x="162.3" y="203.2">KiCad E.D.A.</text>
<text x="162.3" y="200.2">Size: USLetter</text>
<text x="183.6" y="200.2">Date: 13 nov 2012</text>
<text x="246.6" y="200.2">Rev: 01/02</text>
<text x="246.6" y="203.2">Id: 1/1</text>
</g>
<g font-size="1.8">
<text x="35.6" y="11.7">1</text>
<text x="87.4" y="11.7">2</text>
<text x="139.2" y="11.7">3</text>
<text x="191" y="11.7">4</text>
<text x="242.8" y="11.7">5</text>
<text x="89" y="28.6">C3</text>
<text x="216.2" y="27.7">20</text>
<text x="216.7" y="25.1">4</text>
<text x="222" y="26">VCCIO</text>
<text x="222" y="28.6">VCC</text>
<text x="248" y="29.8">RXD</text>
<text x="248.2" y="27.3">TXD</text>
<text x="256.1" y="26.4">1</text>
<text x="256.1" y="29">5</text>
<text x="37" y="32.4">C1</text>
<text x="89.2" y="33.7">10uF</text>
<text x="216.2" y="34">16</text>
<text x="222" y="34.9">USBD-</text>
<text x="248.2" y="32.4">RTS</text>
<text x="248.2" y="34.9">CTS</text>
<text x="255.6" y="34">11</text>
<text x="256.1" y="31.5">3</text>
<text x="37.1" y="37.5">10uF</text>
<text x="216.2" y="36.6">15</text>
<text x="222" y="37.5">USBD+</text>
<text x="247.9" y="40">DCR</text>
<text x="248.1" y="37.5">DTR</text>
<text x="255.6" y="41.7">10</text>
<text x="256.1" y="36.6">2</text>
<text x="256.1" y="39.1">9</text>
<text x="10.4" y="43.4">A</text>
<text x="45.8" y="42.5">C2</text>
<text x="46" y="47.6">10nF</text>
<text x="172.9" y="45.1">P6</text>
<text x="195.9" y="47.6">0.1uF</text>
<text x="197" y="42.5">C6</text>
<text x="203.3" y="42.5">C7</text>
<text x="216.2" y="44.2">19</text>
<text x="222" y="45.1">RESET</text>
<text x="245.7" y="47.6">CBUS0</text>
<text x="247.9" y="42.5">DCD</text>
<text x="249.9" y="45.1">RI</text>
<text x="255.6" y="46.7">23</text>
<text x="256.1" y="44.2">6</text>
<text x="267.7" y="43.4">A</text>
<text x="202.6" y="48.9">10uF 25V</text>
<text x="216.2" y="49.3">27</text>
<text x="216.2" y="51.8">28</text>
<text x="222" y="50.2">OSCI</text>
<text x="222" y="52.7">OSCO</text>
<text x="245.7" y="50.2">CBUS1</text>
<text x="245.7" y="52.7">CBUS2</text>
<text x="255.6" y="49.3">22</text>
<text x="255.6" y="51.8">13</text>
<text x="76.4" y="57">R8</text>
<text x="76.8" y="59.1">R</text>
<text x="130.2" y="59.9" transform="rotate(-90 130.2 59.9)">10k</text>
<text x="132.2" y="59.5" transform="rotate(-90 132.2 59.5)">R4</text>
<text x="216.2" y="56.9">17</text>
<text x="222" y="57.8">3V3OUT</text>
<text x="245.7" y="57.8">CBUS4</text>
<text x="245.7" y="55.2">CBUS3</text>
<text x="255.6" y="56.9">12</text>
<text x="255.6" y="54.4">14</text>
<text x="16.4" y="62.1" transform="rotate(-90 16.4 62.1)">R1</text>
<text x="18.4" y="62.1" transform="rotate(-90 18.4 62.1)">2K</text>
<text x="76.4" y="64.6">R2</text>
<text x="132.3" y="64.1">C4</text>
<text x="76.8" y="66.7">R</text>
<text x="137.3" y="70.5">0.1uF</text>
<text x="158.6" y="71" transform="rotate(-90 158.6 71)">R6</text>
<text x="160.7" y="70.8" transform="rotate(-90 160.7 70.8)">1k</text>
<text x="162" y="70.5">10uF 25V</text>
<text x="172.8" y="67.9">C5</text>
<text x="230.5" y="66.3" transform="rotate(-90 230.5 66.3)">AGND</text>
<text x="233.4" y="71.6" transform="rotate(-90 233.4 71.6)">7</text>
<text x="234.3" y="66.3" transform="rotate(-90 234.3 66.3)">GND</text>
<text x="238.1" y="66.3" transform="rotate(-90 238.1 66.3)">GND</text>
<text x="241.9" y="66.3" transform="rotate(-90 241.9 66.3)">GND</text>
<text x="245.7" y="66.3" transform="rotate(-90 245.7 66.3)">TEST</text>
<text x="128.1" y="76.7" transform="rotate(-90 128.1 76.7)">RST</text>
<text x="145.4" y="75.9" transform="rotate(-90 145.4 75.9)">1k</text>
<text x="147.4" y="76" transform="rotate(-90 147.4 76)">R5</text>
<text x="229.6" y="72.1" transform="rotate(-90 229.6 72.1)">25</text>
<text x="237.2" y="72.1" transform="rotate(-90 237.2 72.1)">18</text>
<text x="241" y="72.1" transform="rotate(-90 241 72.1)">21</text>
<text x="244.9" y="72.1" transform="rotate(-90 244.9 72.1)">26</text>
<text x="133" y="80.6" transform="rotate(-90 133 80.6)">SW1</text>
<text x="163.2" y="83.7" transform="rotate(-90 163.2 83.7)">D3</text>
<text x="158.1" y="84.3" transform="rotate(-90 158.1 84.3)">LED</text>
<text x="89.1" y="93.7">1</text>
<text x="183.9" y="93.7" transform="rotate(-90 183.9 93.7)">32</text>
<text x="189" y="93.7" transform="rotate(-90 189 93.7)">31</text>
<text x="194.1" y="93.7" transform="rotate(-90 194.1 93.7)">30</text>
<text x="199.1" y="93.7" transform="rotate(-90 199.1 93.7)">29</text>
<text x="204.2" y="93.7" transform="rotate(-90 204.2 93.7)">28</text>
<text x="209.3" y="93.7" transform="rotate(-90 209.3 93.7)">27</text>
<text x="214.4" y="93.7" transform="rotate(-90 214.4 93.7)">26</text>
<text x="219.5" y="93.7" transform="rotate(-90 219.5 93.7)">25</text>
<text x="89.1" y="96.3">2</text>
<text x="89.1" y="98.8">3</text>
<text x="89.1" y="101.3">4</text>
<text x="94.6" y="98.9" transform="rotate(-90 94.6 98.9)">P4</text>
<text x="106.8" y="100.1">1</text>
<text x="89.1" y="103.9">1</text>
<text x="89.1" y="106.4">2</text>
<text x="97.2" y="103.1" transform="rotate(-90 97.2 103.1)">TX RX D2 D4</text>
<text x="106.8" y="102.6">2</text>
<text x="106.8" y="105.2">3</text>
<text x="106.8" y="107.7">4</text>
<text x="112.4" y="105.2" transform="rotate(-90 112.4 105.2)">P8</text>
<text x="114.9" y="106.7" transform="rotate(-90 114.9 106.7)">A2-A5</text>
<text x="150.6" y="106.4">1</text>
<text x="156" y="107.3">(PCINT190/OCB2/INT1)PD3</text>
<text x="224.1" y="107.3">PC1(ADC2/PCINT9)</text>
<text x="244.1" y="106.4">24</text>
<text x="10.4" y="108.6">B</text>
<text x="89.1" y="109">3</text>
<text x="89.1" y="111.5">4</text>
<text x="94.6" y="109" transform="rotate(-90 94.6 109)">P5</text>
<text x="97.2" y="110.5" transform="rotate(-90 97.2 110.5)">D5-D8</text>
<text x="150.6" y="111.5">2</text>
<text x="156" y="112.4">(PCINT20/XCK/T0)PD4</text>
<text x="184.8" y="113.7" transform="rotate(-90 184.8 113.7)">PD2(INT0/PCINT18)</text>
<text x="189.9" y="113.5" transform="rotate(-90 189.9 113.5)">PD1(TXD/PCINT17)</text>
<text x="194.9" y="113.7" transform="rotate(-90 194.9 113.7)">PD0(RXD/PCINT16)</text>
<text x="224.1" y="112.4">PC0(ACD0/PCINT8)</text>
<text x="244.1" y="111.5">23</text>
<text x="261.7" y="112.4">C8</text>
<text x="267.7" y="108.6">B</text>
<text x="23" y="115.3">1</text>
<text x="23" y="117.9">2</text>
<text x="47.1" y="115.3">1</text>
<text x="47.1" y="117.9">2</text>
<text x="150.6" y="116.6">3</text>
<text x="156" y="117.5">GND</text>
<text x="200" y="115.8" transform="rotate(-90 200 115.8)">PC6(RESET/PCINT14)</text>
<text x="205.1" y="118.3" transform="rotate(-90 205.1 118.3)">PC5(ADC5SCL/PCINT13)</text>
<text x="210.2" y="118.9" transform="rotate(-90 210.2 118.9)">PC4(ADC4/SDA/PCINT12)</text>
<text x="215.3" y="114.7" transform="rotate(-90 215.3 114.7)">PC3(ADC3/PCINT11)</text>
<text x="220.3" y="114.7" transform="rotate(-90 220.3 114.7)">PC2(ADC2/PCINT10)</text>
<text x="235.5" y="117.5">ADC7</text>
<text x="244.1" y="116.6">22</text>
<text x="262" y="117.5">100nF</text>
<text x="23" y="120.4">3</text>
<text x="23" y="122.9">4</text>
<text x="23" y="125.5">5</text>
<text x="47.1" y="120.4">3</text>
<text x="47.1" y="122.9">4</text>
<text x="47.1" y="125.5">5</text>
<text x="78.1" y="123" transform="rotate(-90 78.1 123)">K4</text>
<text x="97.2" y="123" transform="rotate(-90 97.2 123)">K2</text>
<text x="113.7" y="123" transform="rotate(-90 113.7 123)">K3</text>
<text x="150.6" y="121.7">4</text>
<text x="156" y="122.6">VCC</text>
<text x="236.3" y="122.6">GND</text>
<text x="244.1" y="121.7">21</text>
<text x="23" y="128">6</text>
<text x="23" y="130.6">7</text>
<text x="47.1" y="128">6</text>
<text x="47.1" y="130.6">7</text>
<text x="150.6" y="126.7">5</text>
<text x="150.6" y="131.8">6</text>
<text x="156" y="127.6">GND</text>
<text x="235.5" y="127.6">AREF</text>
<text x="244.1" y="126.7">20</text>
<text x="244.1" y="131.8">19</text>
<text x="23" y="133.1">8</text>
<text x="47.1" y="133.1">8</text>
<text x="76.8" y="137" transform="rotate(-90 76.8 137)">K1</text>
<text x="150.6" y="136.9">7</text>
<text x="156" y="132.7">VCC</text>
<text x="156" y="137.8">(PCINT6/XTAL1/TOSC1)PB6</text>
<text x="235.3" y="137.8">AVCC</text>
<text x="235.5" y="132.7">ADC6</text>
<text x="244.1" y="136.9">18</text>
<text x="127.6" y="140.9" transform="rotate(-90 127.6 140.9)">1M</text>
<text x="129.7" y="140.8" transform="rotate(-90 129.7 140.8)">R3</text>
<text x="150.6" y="142">8</text>
<text x="156" y="142.9">(PCINT7/XTAL2/TOSC2)PB7</text>
<text x="225.1" y="142.9">PB5(SCK/PCINT5)</text>
<text x="244.1" y="142">17</text>
<text x="260.2" y="149.7" transform="rotate(-90 260.2 149.7)">R7</text>
<text x="184.8" y="152.7" transform="rotate(-90 184.8 152.7)">(PCINT21/OC0B/T1)PD5</text>
<text x="189.9" y="152.7" transform="rotate(-90 189.9 152.7)">(PCINT22/OC0A/AIN0)PD6</text>
<text x="194.9" y="152.7" transform="rotate(-90 194.9 152.7)">(PCINT23/AIN1)PD7</text>
<text x="200" y="152.7" transform="rotate(-90 200 152.7)">(PCINT0/C.LO/ICP1)PB0</text>
<text x="205.1" y="152.7" transform="rotate(-90 205.1 152.7)">(PCINT1/OC1A)PB1</text>
<text x="210.2" y="152.7" transform="rotate(-90 210.2 152.7)">(PCINT2/SS/OC1B)PB2</text>
<text x="215.3" y="152.7" transform="rotate(-90 215.3 152.7)">(PCINT3/OC2A/MOSI)PB3</text>
<text x="220.3" y="152.7" transform="rotate(-90 220.3 152.7)">(PCINT4/MISO)PB4</text>
<text x="262.3" y="150.1" transform="rotate(-90 262.3 150.1)">330</text>
<text x="17.5" y="160.5" transform="rotate(-90 17.5 160.5)">3</text>
<text x="25.1" y="160.5" transform="rotate(-90 25.1 160.5)">2</text>
<text x="32.8" y="160.5" transform="rotate(-90 32.8 160.5)">1</text>
<text x="44.2" y="160.5" transform="rotate(-90 44.2 160.5)">3</text>
<text x="51.8" y="160.5" transform="rotate(-90 51.8 160.5)">2</text>
<text x="59.4" y="160.5" transform="rotate(-90 59.4 160.5)">1</text>
<text x="70.9" y="160.5" transform="rotate(-90 70.9 160.5)">3</text>
<text x="78.5" y="160.5" transform="rotate(-90 78.5 160.5)">2</text>
<text x="86.1" y="160.5" transform="rotate(-90 86.1 160.5)">1</text>
<text x="97.5" y="160.5" transform="rotate(-90 97.5 160.5)">3</text>
<text x="105.2" y="160.5" transform="rotate(-90 105.2 160.5)">2</text>
<text x="112.8" y="160.5" transform="rotate(-90 112.8 160.5)">1</text>
<text x="124.2" y="160.5" transform="rotate(-90 124.2 160.5)">3</text>
<text x="131.8" y="160.5" transform="rotate(-90 131.8 160.5)">2</text>
<text x="139.4" y="160.5" transform="rotate(-90 139.4 160.5)">1</text>
<text x="183.9" y="158" transform="rotate(-90 183.9 158)">9</text>
<text x="189" y="158.4" transform="rotate(-90 189 158.4)">10</text>
<text x="194.1" y="158.4" transform="rotate(-90 194.1 158.4)">11</text>
<text x="199.1" y="158.4" transform="rotate(-90 199.1 158.4)">12</text>
<text x="204.2" y="158.4" transform="rotate(-90 204.2 158.4)">13</text>
<text x="209.3" y="158.4" transform="rotate(-90 209.3 158.4)">14</text>
<text x="214.4" y="158.4" transform="rotate(-90 214.4 158.4)">15</text>
<text x="219.5" y="158.4" transform="rotate(-90 219.5 158.4)">16</text>
<text x="259.7" y="163" transform="rotate(-90 259.7 163)">LED</text>
<text x="264.8" y="162.4" transform="rotate(-90 264.8 162.4)">D4</text>
<text x="10.4" y="173.7">C</text>
<text x="18.4" y="172" transform="rotate(-90 18.4 172)">Blue_An</text>
<text x="26" y="173.3" transform="rotate(-90 26 173.3)">Green_An</text>
<text x="33.7" y="171.5" transform="rotate(-90 33.7 171.5)">Red_An</text>
<text x="45.1" y="172" transform="rotate(-90 45.1 172)">Blue_An</text>
<text x="52.7" y="173.3" transform="rotate(-90 52.7 173.3)">Green_An</text>
<text x="60.3" y="171.5" transform="rotate(-90 60.3 171.5)">Red_An</text>
<text x="71.8" y="172" transform="rotate(-90 71.8 172)">Blue_An</text>
<text x="79.4" y="173.3" transform="rotate(-90 79.4 173.3)">Green_An</text>
<text x="87" y="171.5" transform="rotate(-90 87 171.5)">Red_An</text>
<text x="98.4" y="172" transform="rotate(-90 98.4 172)">Blue_An</text>
<text x="106" y="173.3" transform="rotate(-90 106 173.3)">Green_An</text>
<text x="113.7" y="171.5" transform="rotate(-90 113.7 171.5)">Red_An</text>
<text x="125.1" y="172" transform="rotate(-90 125.1 172)">Blue_An</text>
<text x="132.7" y="173.3" transform="rotate(-90 132.7 173.3)">Green_An</text>
<text x="140.3" y="171.5" transform="rotate(-90 140.3 171.5)">Red_An</text>
<text x="149.2" y="169.4" transform="rotate(-90 149.2 169.4)">LED</text>
<text x="154.3" y="168.8" transform="rotate(-90 154.3 168.8)">D2</text>
<text x="267.7" y="173.7">C</text>
<text x="18.4" y="188.2" transform="rotate(-90 18.4 188.2)">Blue_Ca</text>
<text x="26" y="188.2" transform="rotate(-90 26 188.2)">Green_Ca</text>
<text x="33.7" y="188.2" transform="rotate(-90 33.7 188.2)">Red_Ca</text>
<text x="45.1" y="188.2" transform="rotate(-90 45.1 188.2)">Blue_Ca</text>
<text x="52.7" y="188.2" transform="rotate(-90 52.7 188.2)">Green_Ca</text>
<text x="60.3" y="188.2" transform="rotate(-90 60.3 188.2)">Red_Ca</text>
<text x="71.8" y="188.2" transform="rotate(-90 71.8 188.2)">Blue_Ca</text>
<text x="79.4" y="188.2" transform="rotate(-90 79.4 188.2)">Green_Ca</text>
<text x="87" y="188.2" transform="rotate(-90 87 188.2)">Red_Ca</text>
<text x="98.4" y="188.2" transform="rotate(-90 98.4 188.2)">Blue_Ca</text>
<text x="106" y="188.2" transform="rotate(-90 106 188.2)">Green_Ca</text>
<text x="113.7" y="188.2" transform="rotate(-90 113.7 188.2)">Red_Ca</text>
<text x="125.1" y="188.2" transform="rotate(-90 125.1 188.2)">Blue_Ca</text>
<text x="132.7" y="188.2" transform="rotate(-90 132.7 188.2)">Green_Ca</text>
<text x="140.3" y="188.2" transform="rotate(-90 140.3 188.2)">Red_Ca</text>
<text x="17.5" y="193.5" transform="rotate(-90 17.5 193.5)">4</text>
<text x="25.1" y="193.5" transform="rotate(-90 25.1 193.5)">5</text>
<text x="32.8" y="193.5" transform="rotate(-90 32.8 193.5)">6</text>
<text x="44.2" y="193.5" transform="rotate(-90 44.2 193.5)">4</text>
<text x="51.8" y="193.5" transform="rotate(-90 51.8 193.5)">5</text>
<text x="59.4" y="193.5" transform="rotate(-90 59.4 193.5)">6</text>
<text x="70.9" y="193.5" transform="rotate(-90 70.9 193.5)">4</text>
<text x="78.5" y="193.5" transform="rotate(-90 78.5 193.5)">5</text>
<text x="86.1" y="193.5" transform="rotate(-90 86.1 193.5)">6</text>
<text x="97.5" y="193.5" transform="rotate(-90 97.5 193.5)">4</text>
<text x="105.2" y="193.5" transform="rotate(-90 105.2 193.5)">5</text>
<text x="112.8" y="193.5" transform="rotate(-90 112.8 193.5)">6</text>
<text x="124.2" y="193.5" transform="rotate(-90 124.2 193.5)">4</text>
<text x="131.8" y="193.5" transform="rotate(-90 131.8 193.5)">5</text>
<text x="139.4" y="193.5" transform="rotate(-90 139.4 193.5)">6</text>
<text x="35.6" y="205.5">1</text>
<text x="87.4" y="205.5">2</text>
<text x="139.2" y="205.5">3</text>
<text x="191" y="205.5">4</text>
<text x="242.8" y="205.5">5</text>
</g>
<g font-size="1.4">
<text x="17" y="29.1" transform="rotate(-90 17 29.1)">PWR in</text>
<text x="19.6" y="27.5" transform="rotate(-90 19.6 27.5)">P1</text>
<text x="164.1" y="31.8">1</text>
<text x="164.1" y="35.6">4</text>
<text x="179.3" y="35.6">2</text>
<text x="179.3" y="31.8">3</text>
<text x="65.3" y="41.1" transform="rotate(-90 65.3 41.1)">GND</text>
<text x="166" y="38.1">6</text>
<text x="177.4" y="38.1">5</text>
<text x="174.5" y="51.2" transform="rotate(-90 174.5 51.2)">ICSP</text>
<text x="121.2" y="59.3" transform="rotate(-90 121.2 59.3)">D1</text>
<text x="126.2" y="58.9" transform="rotate(-90 126.2 58.9)">D</text>
<text x="31.4" y="63.2">1</text>
<text x="31.4" y="65.8">2</text>
<text x="35.3" y="64">GND</text>
<text x="50.6" y="64">VCC</text>
<text x="56.4" y="65.8">27</text>
<text x="56.4" y="63.2">28</text>
<text x="31.4" y="68.3">3</text>
<text x="31.4" y="70.9">4</text>
<text x="35.3" y="66.5">BLANK</text>
<text x="35.3" y="69.1">XLAT</text>
<text x="35.3" y="71.6">SCLK</text>
<text x="48.5" y="69.1">DCPRG</text>
<text x="48.6" y="71.6">GSCLK</text>
<text x="50.4" y="66.5">IREF</text>
<text x="56.4" y="70.9">25</text>
<text x="56.4" y="68.3">26</text>
<text x="31.4" y="73.4">5</text>
<text x="31.4" y="75.9">6</text>
<text x="35.3" y="74.2">SIN</text>
<text x="35.3" y="76.7">VPRG</text>
<text x="49.7" y="76.7">XERR</text>
<text x="49.7" y="74.2">SOUT</text>
<text x="56.4" y="75.9">23</text>
<text x="56.4" y="73.4">24</text>
<text x="31.4" y="78.5">7</text>
<text x="31.4" y="81">8</text>
<text x="31.4" y="83.6">9</text>
<text x="35.3" y="79.2">OUT$0</text>
<text x="35.3" y="81.8">OUT$1</text>
<text x="48.2" y="81.8">OUT$14</text>
<text x="48.2" y="79.2">OUT$15</text>
<text x="56.4" y="83.6">20</text>
<text x="56.4" y="81">21</text>
<text x="56.4" y="78.5">22</text>
<text x="159.8" y="79.8" transform="rotate(-90 159.8 79.8)">1</text>
<text x="31" y="86.1">10</text>
<text x="31" y="88.6">11</text>
<text x="35.3" y="84.3">OUT$2</text>
<text x="35.3" y="86.9">OUT$3</text>
<text x="35.3" y="89.4">OUT$4</text>
<text x="48.2" y="84.3">OUT$13</text>
<text x="48.2" y="89.4">OUT$11</text>
<text x="48.2" y="86.9">OUT$12</text>
<text x="56.4" y="88.6">18</text>
<text x="56.4" y="86.1">19</text>
<text x="159.8" y="86.1" transform="rotate(-90 159.8 86.1)">2</text>
<text x="31" y="91.2">12</text>
<text x="31" y="93.7">13</text>
<text x="35.3" y="91.9">OUT$5</text>
<text x="35.3" y="94.5">OUT$6</text>
<text x="48.2" y="91.9">OUT$10</text>
<text x="49" y="94.5">OUT$9</text>
<text x="56.4" y="93.7">16</text>
<text x="56.4" y="91.2">17</text>
<text x="31" y="96.3">14</text>
<text x="35.3" y="97">OUT$7</text>
<text x="49" y="97">OUT$8</text>
<text x="56.4" y="96.3">15</text>
<text x="112.3" y="96.1" transform="rotate(-90 112.3 96.1)">P7</text>
<text x="114.8" y="97.3" transform="rotate(-90 114.8 97.3)">A0-A1</text>
<text x="80.5" y="123.2" transform="rotate(-90 80.5 123.2)">12V</text>
<text x="99.6" y="122.8" transform="rotate(-90 99.6 122.8)">5V</text>
<text x="116.1" y="123.5" transform="rotate(-90 116.1 123.5)">GND</text>
<text x="79.2" y="139.4" transform="rotate(-90 79.2 139.4)">V_LED Sel</text>
<text x="261.4" y="158.5" transform="rotate(-90 261.4 158.5)">1</text>
<text x="150.9" y="164.8" transform="rotate(-90 150.9 164.8)">1</text>
<text x="261.4" y="164.8" transform="rotate(-90 261.4 164.8)">2</text>
<text x="150.9" y="171.2" transform="rotate(-90 150.9 171.2)">2</text>
</g>
<g font-size="1.1">
<text x="163.2" y="30.2">Vbus</text>
<text x="163.3" y="34">GND</text>
<text x="179" y="30.2">D+</text>
<text x="179.1" y="34">D-</text>
<text x="164.2" y="36.6">Shield_2</text>
<text x="175.6" y="36.6">Shield_1</text>
<text x="128.4" y="48.6">VCC</text>
</g>
</svg>
